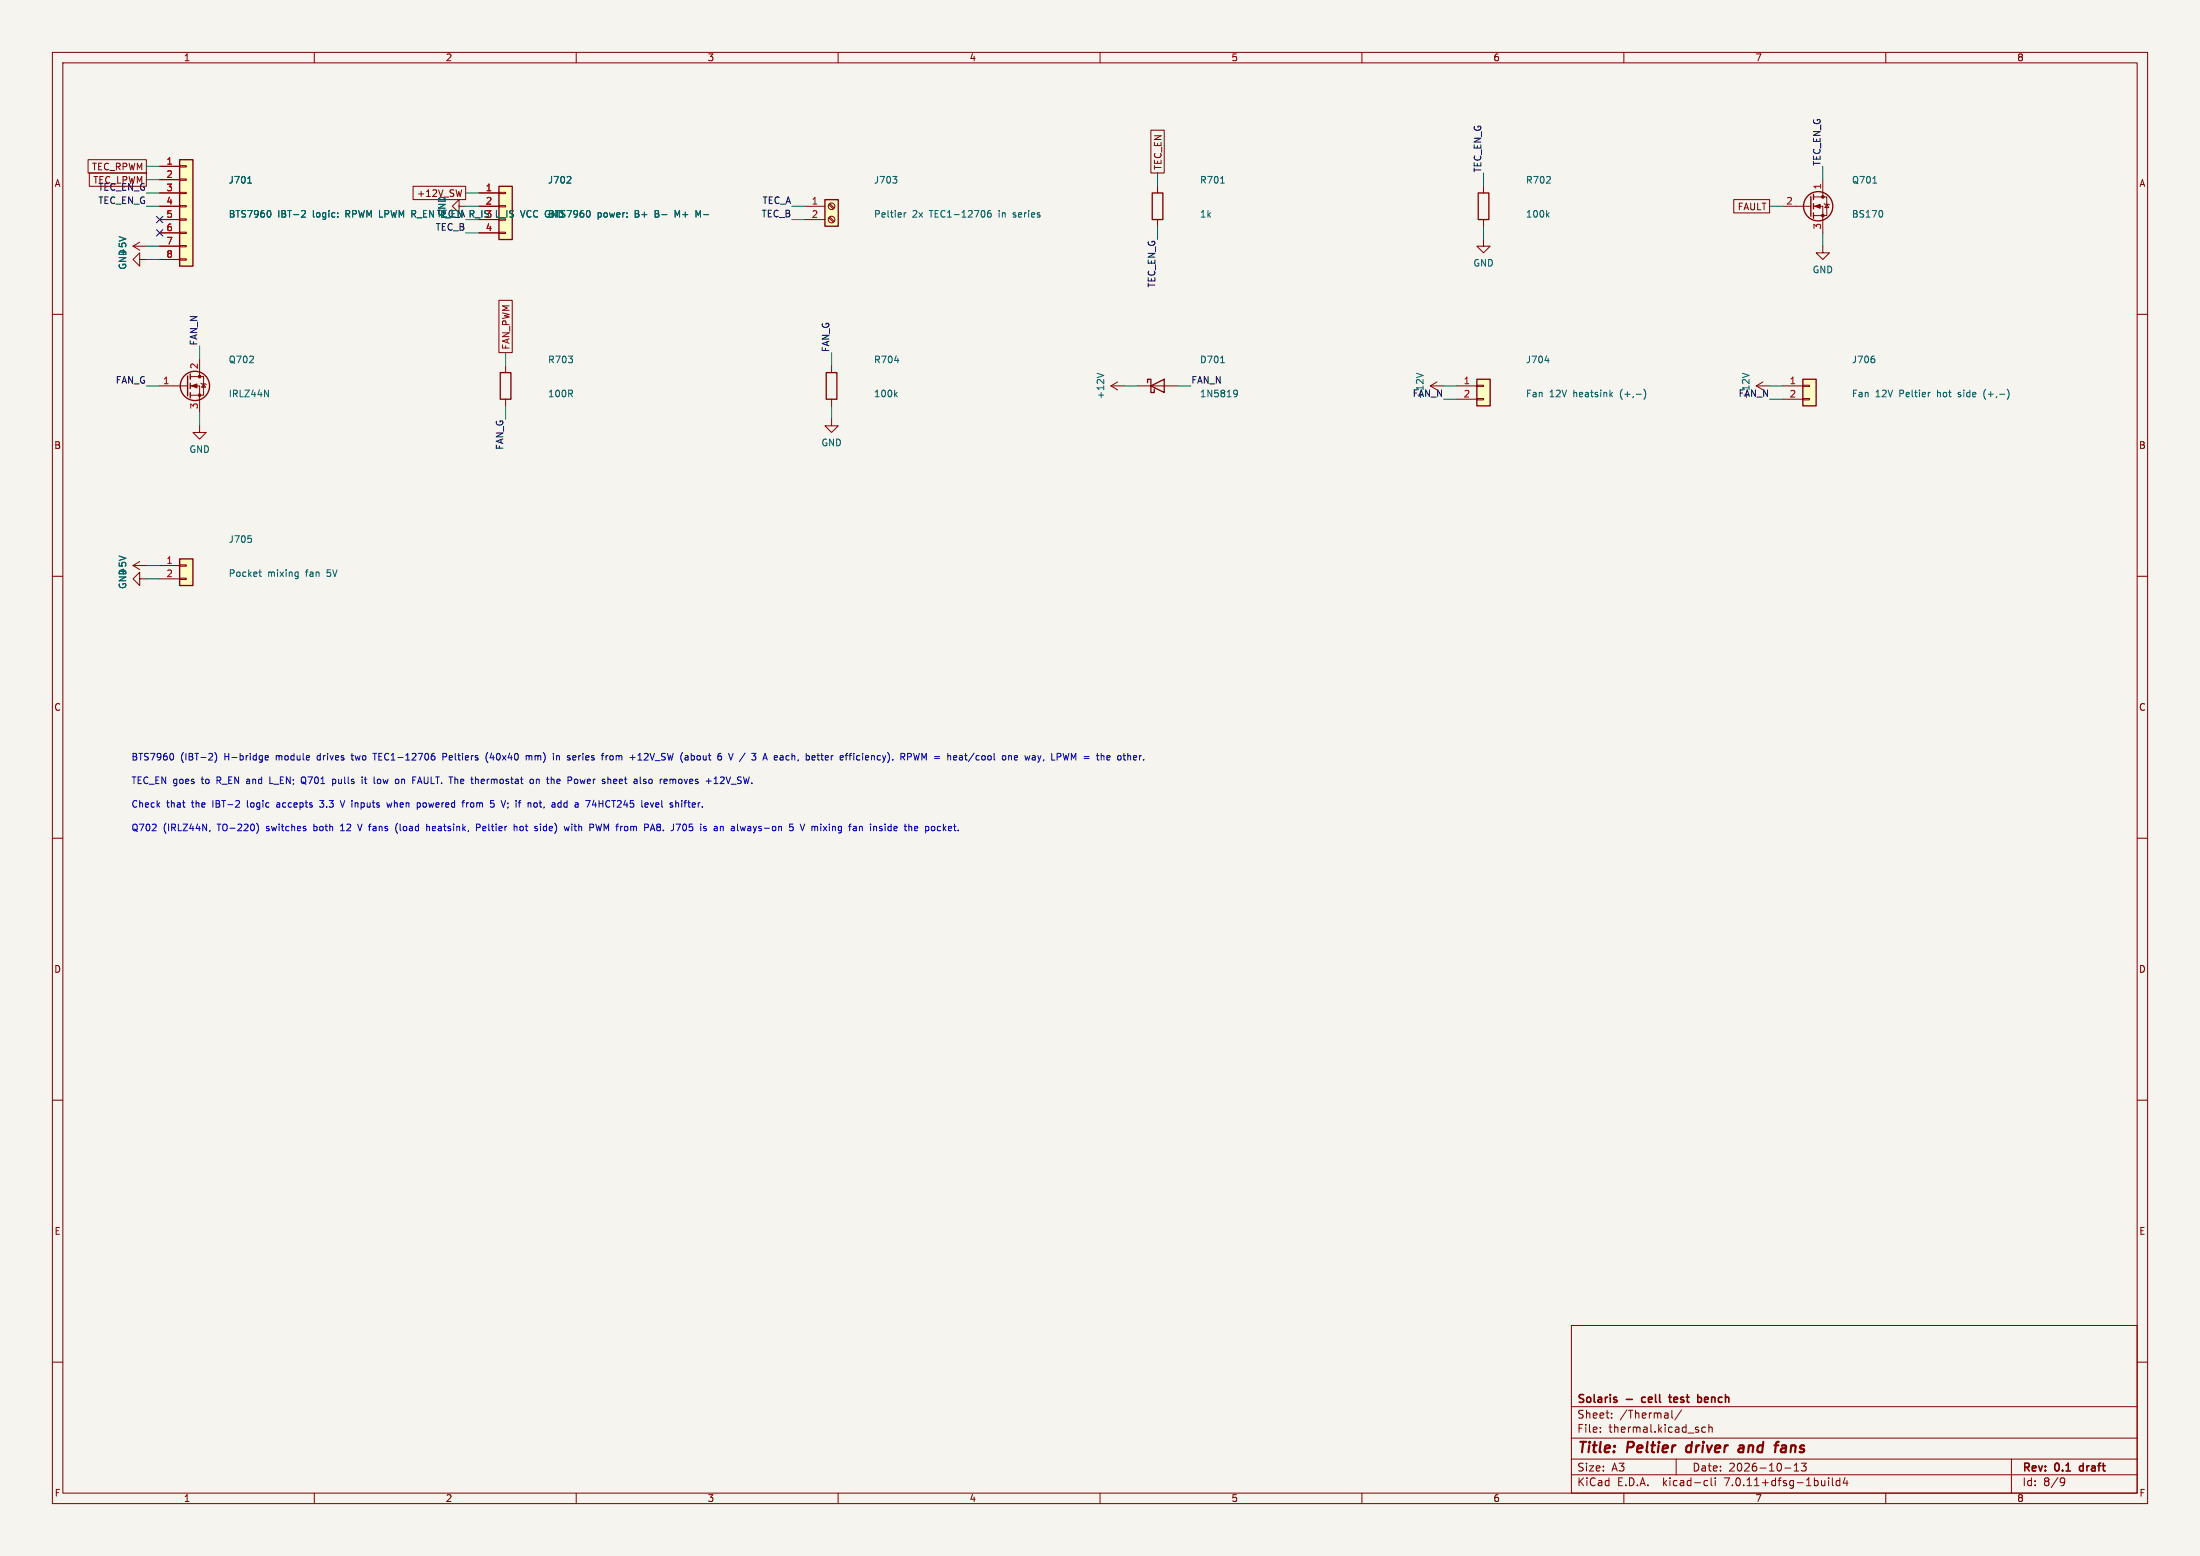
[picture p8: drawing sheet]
<svg xmlns="http://www.w3.org/2000/svg" width="420mm" height="297mm" viewBox="0 0 420 297" stroke-linecap="round" stroke-linejoin="round" font-family="sans-serif">
<path d="M0 0h420v297h-420z" fill="#f5f4ef" stroke="#f5f4ef" stroke-width=".19"/>
<g fill="none" stroke="#840000" stroke-width=".19">
<path d="M10 10h400v277h-400zM12 12h396v273h-396zM60 10v2M110 10v2M160 10v2M210 10v2M260 10v2M310 10v2M360 10v2M16.8 30.5h11.1v2.5h-11.1zM17.1 33h10.8v2.6h-10.8zM30.5 36.8h3.8"/>
<path d="M30.5 39.4h3.8M30.5 31.8h3.8M30.5 34.3h3.8M34.3 39.2h1.3v.3h-1.3zM34.3 36.7h1.3v.3h-1.3zM34.3 34.2h1.3v.2h-1.3zM34.3 31.6h1.3v.3h-1.3zM78.9 35.6h10v2.5h-10zM87.6 39.4v-1.3l-1.2 1.3 1.2 1.2v-1.2h1.3M88.1 36.2l-.3 1.3M91.4 36.8h3.8M91.4 39.4h3.8"/>
<path d="M95.2 39.2h1.3v.3h-1.3zM95.2 36.7h1.3v.3h-1.3zM153.7 39.4h3.8M158.2 39l.9 .9M158.4 38.9l.9 .8M219.7 24.9h2.6v8.1h-2.6zM221 35.6v1.2M283.2 35.6v1.2M331 38.1h6.8v2.5h-6.8zM340.4 39.4h5.3M346.2 39.4h1.8v5.1M346.2 37.6h2.5v3.5h-2.5"/>
<path d="M348 34.3v3.3M348.2 38.9l1 .2M348.7 39l.4 .6h-.7zM10 60h2M25.4 47l1.3 .8M25.4 47h2.5M26.7 49.5v-1.2l-1.3 1.2 1.3 1.3v-1.3h1.2M26.7 46.2l-1.3 .8M30.5 41.9h3.8M30.5 44.5h3.8M30.5 47h3.8M30.5 49.5h3.8"/>
<path d="M34.3 49.4h1.3v.3h-1.3zM34.3 46.9h1.3v.2h-1.3zM34.3 44.3h1.3v.3h-1.3zM34.3 41.8h1.3v.2h-1.3zM91.4 41.9h3.8M91.4 44.5h3.8M95.2 57.3h2.6v10h-2.6zM95.2 44.3h1.3v.3h-1.3zM95.2 41.8h1.3v.2h-1.3zM153.7 41.9h3.8M158.2 41.6l.9 .8M158.4 41.4l.9 .8"/>
<path d="M221 41.9v1.3M283.2 45.7v1.3h1.3l-1.3 1.3-1.3-1.3h1.3M283.2 41.9v1.3M348 47v1.3h1.2l-1.2 1.2-1.3-1.2h1.3M408 60h2M30.5 73.7h5.3M36.3 73.7h1.8v5M36.3 71.9h2.6v3.5h-2.6M38.1 68.6v3.3M38.4 73.2l1 .2M38.9 73.3l.3 .6h-.7zM96.5 69.9v1.2"/>
<path d="M96.5 76.2v1.3M158.7 69.9v1.2M158.7 76.2v1.3M212.1 73.7h2.5M212.1 73.7l1.3 .7M213.4 72.9l-1.3 .8M217.2 73.7h7.6M273 73.7h2.6M273 73.7l1.3 .7M274.3 72.9l-1.3 .8M278.1 73.7h3.8M278.1 76.2h3.8"/>
<path d="M281.9 76.1h1.3v.2h-1.3zM281.9 73.5h1.3v.3h-1.3zM335.3 73.7h2.5M335.3 73.7l1.2 .7M336.5 72.9l-1.2 .8M340.4 73.7h3.8M340.4 76.2h3.8M344.2 76.1h1.2v.2h-1.2zM344.2 73.5h1.2v.3h-1.2zM38.1 81.3v1.3h1.3l-1.3 1.2-1.3-1.2h1.3M158.7 80v1.3h1.3l-1.3 1.3-1.2-1.3h1.2M10 110h2"/>
<path d="M25.4 108h2.5M25.4 108l1.3 .7M26.7 110.5v-1.3l-1.3 1.3 1.3 1.3v-1.3h1.2M26.7 107.2l-1.3 .8M30.5 108h3.8M30.5 110.5h3.8M34.3 110.4h1.3v.2h-1.3zM34.3 107.8h1.3v.3h-1.3zM408 110h2M10 160h2M408 160h2M10 210h2"/>
<path d="M408 210h2M10 260h2M300 253h108v32h-108zM408 260h2M300 278.5h108M300 274.5h108M300 268.5h108M305.5 273.2v.2M305.5 272.5v.1M307.7 270.5v.2M307.7 269.8v.1M319.2 269.2v1.3l.2 .2"/>
<path d="M320 278.5v3M321 269.1l-1.3 1.9M325.6 272.5l-.4-.1-.3 .3 .1 .6h.6M326.2 272.5l.2-.1 .4 .1 .1 .9M326.2 271.9v1.5M342.5 279.7l.4-.4v1.5M343.9 279.3h.9l-.5 .6 .4 .1v.6l-.2 .2-.6-.2M384 278.5v6.5M60 285v2M110 285v2M160 285v2M210 285v2"/>
<path d="M260 285v2M300 281.5h108M310 285v2M325.6 282.6l.4 .1M326 283.5l-.4 .1M326.7 282.1v1.3l.2 .2M327.4 282.1v.1M327.4 282.6v1M340.7 280.2h1.2M342.5 280.8h.9M349.1 282.1v.1M349.1 282.6v1"/>
<path d="M349.8 282.1v1.3l.2 .2M351.2 282.7l-.4-.1-.3 .3 .2 .6h.5M351.2 282.1v1.5M352.2 282l-.3 1.1h.9M352.6 282.6v1M360 285v2M393.6 282.1l.5 .1a.99 .99 0 0 1-.4 1.4h-.3M394.2 282.7l-.3 .3h-.3"/>
<circle cx="158.7" cy="39.4" r=".63"/>
<circle cx="158.7" cy="41.9" r=".63"/>
</g>
<path d="M308.5 267.2l.2 .2-.2 .3M308.5 266.7l.1 .1M313.5 266.8v.7M318.5 266.7h.6M318.8 266.2v1.3l.3 .2M324.3 266.7l.4 .1 .1 .2v.5l-.5 .2M397 279.9v.7" fill="none" stroke="#840000" stroke-width=".3"/>
<path d="M322 276.1l-.1 .7 .3 .4M332.1 276h.7M332.9 276.3l-.7 .1a.4 .4 0 0 0-.3 .4 .4 .4 0 0 0 .2 .4l.7-.1M340.7 275.9l-.5 .1M340.8 276.4h-.5a.4 .4 0 0 0-.3 .4 .4 .4 0 0 0 .2 .4h.5" fill="none" stroke="#840000" stroke-width=".4"/>
<g fill="#ffffc2" stroke="#ffffc2" stroke-width=".19">
<path d="M95.2 35.6h2.6v10.1h-2.6z"/>
<path d="M157.5 38.1h2.5v5.1h-2.5z"/>
<path d="M34.3 106.7h2.5v5.1h-2.5z"/>
<path d="M344.2 72.4h2.5v5.1h-2.5z"/>
<path d="M281.9 72.4h2.6v5.1h-2.6z"/>
<path d="M34.3 30.5h2.5v20.3h-2.5z"/>
</g>
<g fill="none" stroke="#840000" stroke-width=".25">
<path d="M34.3 30.5h2.5v20.3h-2.5zM95.2 35.6h2.6v10.1h-2.6zM157.5 38.1h2.5v5.1h-2.5zM220 36.8h2v5.1h-2zM282.2 36.8h2v5.1h-2zM345.7 37.5v3.8M346.2 37.1v1M346.2 38.9v1M346.2 40.6v1.1M35.8 71.8v3.8M36.3 71.4v1M36.3 73.2v1"/>
<path d="M36.3 74.9v1M95.5 71.1h2v5.1h-2zM157.7 71.1h2.1v5.1h-2.1zM219.1 73v-.6h.6v2.5h.6v-.6M219.7 73.7l2.5-1.3v2.5zM281.9 72.4h2.6v5.1h-2.6zM344.2 72.4h2.5v5.1h-2.5zM34.3 106.7h2.5v5.1h-2.5z"/>
<circle cx="347.1" cy="39.4" r="2.79"/>
<circle cx="37.2" cy="73.7" r="2.79"/>
</g>
<g fill="none" stroke="#006464" stroke-width=".19">
<path d="M47.3 35h.7M108.9 33.7l.1 .2-.1 .3-.7 .8h.8M170.4 33.7h.8l-.4 .5M171.1 34.2l.1 .2-.1 .5M233 35h.7M295.2 35h.8M295.9 33.8v.4M357.5 35h.8M22.7 45.2l1.3 .4M51.4 40.2a.79 .79 0 0 1 0 1.3M57.8 40.2h.4l.1 .3-.8 1h.8M64.5 41.3v.2"/>
<path d="M64.5 40.7v.1M94.8 41.5h.6M95.5 41.6h1M100.2 40.2l-.4 1.3M112.4 40.2a.79 .79 0 0 1 0 1.3M133.3 41.1l-.4-.9v1.3M172.6 40.6v.9M173 40.6l-.4 .2M189.1 40.2h-.3a.85 .85 0 0 0 0 1.3l.4-.2v-.4l-.2-.2h-.2l-.3 .2M295.4 41l.3 .5M295.7 40.6l-.4 .5M359.3 40.3l.1 .4-.1 .6"/>
<path d="M50.5 74.5l.7 1.2v-1.2M170.8 68.8h.8M170.9 75.3l.4 .4M171.3 74.9l-.5 .5M209.4 71.2l1.3 .5M233 69.2h.7M235.6 74.5h.4l.2 .2a.84 .84 0 0 1-.3 1h-.3M236.2 75l-.2 .3-.4-.1M270.4 71.2l1.3 .5M294.9 68.8h.8M307.5 75.3l.3 .4M307.8 74.9l-.5 .5"/>
<path d="M313.8 74.3a1.46 1.46 0 0 1 0 1.9M332.6 71.2l1.3 .5M357.8 68.5l.1 .2-.1 .5M368.5 74.9l-.3 .1M378.8 74.7l-.1 .4 .1 .8M383.2 74.3a1.46 1.46 0 0 1 0 1.9M22.7 106.1l1.3 .5M47.4 102.3h.6M47.9 102.8l.1 .2-.1 .5M49.4 109.2h.5M49.6 108.8v1l.3 .2M56.6 109.2h.3"/>
<path d="M56.9 110h-.3M56.9 109.2v1l-.2 .3"/>
</g>
<g fill="#840000" stroke="#840000" stroke-width=".19">
<path d="M346.5 39.4l1-.4v.8z"/>
<path d="M36.6 73.7l1-.4v.7z"/>
<circle cx="348" cy="41.1" r=".25"/>
<circle cx="348" cy="37.6" r=".25"/>
<circle cx="38.1" cy="75.4" r=".25"/>
<circle cx="38.1" cy="71.9" r=".25"/>
</g>
<g fill="none" stroke="#0000c2" stroke-width=".19">
<path d="M32.8 143.8a.79 .79 0 0 1 0 1.3M40.1 158.5l-.1 .3M40.3 143.8l.3 .2-.1 .3-.7 .8h.8M41 143.6a1.46 1.46 0 0 1 0 2M44.9 154.1h.8M45.7 152.9v.4M49 157.1a1.46 1.46 0 0 1 0 2M50.6 144.6l.6-.1v-.2l-.4-.1-.2 .2 .1 .6h.5M51.5 148.3v1.3h.6M53 153.2l-.1 .1M53 153.6l-.2 .2 .2 .3M57.5 149.1a.43 .43 0 0 0 .6 .5"/>
<path d="M57.8 149.3h.1M58.1 148.3a.43 .43 0 0 0-.6 .4M61 154l.6 .1M61 152.8h.8l-.4 .5h.2M63.5 148.7v1.3M63.5 148.8l.4-.1 .1 .1M64 149.5l-.1 .1-.4-.1M65 152.8l.4 1.3 .4-1.3M65 158.6h.7M65.3 157.5l-.3 .2M67 144.2h.5M67.2 143.8l.1 1.2"/>
<path d="M68.3 157.3l.4 1.3M69.1 148.3v.1M69.1 148.7v.9M69.5 148.7h.5M69.7 148.3v1.1l.2 .2M71.2 143.8h.7M71.5 143.8v1.3M72.5 148.7l-.4 .1-.1 .2 .1 .5 .4 .1M73.8 153.2l.3 .9 .2-.6 .3 .6 .2-.9M75.9 157.1a1.46 1.46 0 0 0 0 2M76.1 148.8v.7M79.4 148.3h-.6v1.3"/>
<path d="M79.7 149.6l.4-1.3 .5 1.3M79.8 149.2h.6M80 153.2l.3 .3v.3l-.3 .3M80.8 153.3v.7M81.5 157.3v1.3M81.5 157.8l.1-.1 .3 .1 .1 .8M82.6 144.3h.2l.2 .2v.5l-.4 .1M82.7 143.8h.2M85.2 143.9l-.7-.1v1.3M85.2 144.4l-.7 .1M88.2 153.2h.5M88.5 152.8h.2"/>
<path d="M89.1 153.2v.9M89.4 153.2l-.3 .3M91 158l.6-.1 .1-.2-.1-.3-.6-.1v1.3M93.1 143.6a1.46 1.46 0 0 0 0 2M93.7 152.8h.6M94.2 153.3l.1 .2-.1 .5M98.2 157.8h.4l.1 .8M99.5 157.7l-.3 .3v.3l.3 .3M100.5 144.3l.3-.1 .2 .2M100.5 144.2v.9M101 144.4v.7M101.2 149l.2-.3 .3 .1 .1 .2-.1 .5-.3 .1-.2-.3"/>
<path d="M101.5 144.3l-.3-.1-.2 .2M102.3 153.2l.3 .3v.3l-.3 .3M102.4 148.8l.2-.1 .3 .1v.8M102.4 148.7v.9M102.9 153.2h.5M103.2 157.3v.1M103.2 157.7v.9M104.5 148.3v1.1M105.2 148.3v1.3M106.3 144.3l.3-.1 .2 .2M106.3 144.2v.9M106.7 148.7l-.4 .2 .1 .6 .3 .1"/>
<path d="M106.7 153.2l.4 .1M106.9 149l-.6 .1M107.1 154l-.4 .1M107.1 152.8v1.3M107.7 153.3v.7M108.7 157.7l-.3 .9M109.2 157.3v.1M109.2 157.7v.9M109.8 144.2l-.5 .2 .1 .6 .4 .1M109.9 144.5l-.6 .1M110.1 148.7l.2 .3v.3l-.2 .3M110.7 148.7l.3 .9"/>
<path d="M111.8 152.8h.9l-.6 1.3M113.4 152.7l-.3 .9M113.8 157.3l.3 1.3 .2-.9 .2 .9 .3-1.3M114.4 152.8v1.3M114.4 153.4h.7M115.7 144.2v.9M116.1 144.2l-.4 .3M117.6 148.7l-.5 .2 .1 .6 .4 .1M117.7 149l-.6 .1M120.3 144.6h1M121.8 145.1h.7M122 144l-.2 .2"/>
<path d="M122.9 149.1l.5 .2-.1 .2-.4 .1M122.9 148.8h.4M124.2 153.2l.3 .9 .3-.9M124.2 158.6l.4-1.3 .4 1.3M124.3 158.2h.6M125.5 157.4l-.1 .1 .1 .3M125.5 157.9l-.1 .2 .1 .4M125.6 153.2l-.4 .2v.6l.4 .1M125.8 153.5l-.6 .1M128.1 148.7l.4 .2M128.5 148.9l.1-.2 .3 .1 .1 .8M128.5 148.9v.7"/>
<path d="M130.1 152.8v.1M130.1 153.2v.9M130.6 153.2h.5M130.8 157.3a.68 .68 0 0 0-.5 .6 .68 .68 0 0 0 .5 .7M130.9 144.2l.5 .2v.7M131.1 152.8l-.3 .2v1.1M131.4 145l-.5 .1M131.4 144.5l-.5 .1M136.3 149.6h.7M136.6 148.5l.1-.2v1.3M136.7 157.7l-.3 .1M136.8 158.1h-.3l-.2 .2 .1 .2 .4 .1"/>
<path d="M138 148.3l-.5 .1M138.2 148.8l-.7 .8h.7M139.1 143.8l.4 1.3M140.8 157.3v1.1M142.2 143.7l-1 1.7M142.8 158.1v.4M145.6 145.1l.5-1.3 .4 1.3M145.7 144.7h.7M152.8 157.3l.4 1.3 .4-1.3M156 144.2h.5M156.2 145l.3 .1M156.7 144.2h.5"/>
<path d="M156.9 143.8v1.1l.3 .2M163 143.8v.1M163 144.2v.9M164 144.2l-.4 .1-.1 .2 .1 .5 .4 .1M169.6 158.5l.2 .1 .3-.1M170.1 157.8l-.3-.1-.2 .1M170.1 157.3v1.3M173.3 143.8h.4l.3 .2-.1 .4-.6 .1M174.4 143.8l.3 1.3 .3-.9 .2 .9 .3-1.3M176.7 158.5l.4 .1M176.7 157.7v1.3M177.1 157.7l-.4 .1"/>
<path d="M181.5 157.7l-.4 .2v.6l.4 .1M181.7 158l-.6 .1M184.2 144.2h.4M184.4 145l.2 .1M186 143.7l-1.1 1.7M193.6 144.6l.7-.1-.1-.2-.4-.1-.2 .2 .1 .6h.5M195.6 144.2l.3 .9M200.8 143.8v1.3M202.5 143.9l-.7-.1v1.3M203 143.8l.3 1.3M204 143.8l-.3 1.3M204.5 145.1v-1.3l.5 .9 .4-.9v1.3"/>
<path d="M214 144.3v.7M214.4 144.2h.5M214.6 143.8v1.2M218.3 145v.1"/>
</g>
<g fill="none" stroke="#009600" stroke-width=".19">
<path d="M27.9 36.8h2.6M27.9 39.4h2.6M27.9 31.8h2.6M27.9 34.3h2.6M88.9 36.8h2.5M88.9 39.4h2.5M151.1 39.4h2.6M221 33v2.6M283.2 33v2.6M337.8 39.4h2.6M348 31.8v2.5M27.9 47h2.6"/>
<path d="M27.9 49.5h2.6M88.9 44.5h2.5M151.1 41.9h2.6M221 43.2v2.5M283.2 43.2v2.5M348 44.5v2.5M27.9 73.7h2.6M38.1 66v2.6M38.1 78.7v2.6M96.5 67.3v2.6M96.5 77.5v2.5M158.7 67.3v2.6"/>
<path d="M158.7 77.5v2.5M214.6 73.7h2.6M224.8 73.7h2.5M275.6 73.7h2.5M275.6 76.2h2.5M337.8 73.7h2.6M337.8 76.2h2.6M27.9 108h2.6M27.9 110.5h2.6"/>
</g>
<path d="M29.9 43.8l1.2 1.3M29.9 41.3l1.2 1.2M31.1 43.8l-1.2 1.3M31.1 41.3l-1.2 1.2" fill="none" stroke="#000084" stroke-width=".19"/>
<g font-size="2.8" fill="#840000">
<text x="301" y="277.9">Title:</text>
<text x="310.6" y="277.9">Peltier</text>
<text x="322.8" y="277.9">driver</text>
<text x="333.6" y="277.9">and</text>
<text x="341.3" y="277.9">fans</text>
</g>
<g font-size="2.1" fill="#840000">
<text x="301" y="268.2">Solaris</text>
<text x="310.5" y="268.2">-</text>
<text x="314.1" y="268.2">cell</text>
<text x="320" y="268.2">test</text>
<text x="326" y="268.2">bench</text>
<text x="301" y="273.7">File:</text>
<text x="301" y="271">Sheet:</text>
<text x="307.1" y="273.7">thermal.kicad_sch</text>
<text x="309.2" y="271">/Thermal/</text>
<text x="301" y="281.1">Size:</text>
<text x="307.6" y="281.1">A3</text>
<text x="323" y="281.1">Date:</text>
<text x="330" y="281.1">2026-10-13</text>
<text x="386" y="281.3">Rev:</text>
<text x="392.4" y="281.3">0.1</text>
<text x="397.7" y="281.3">draft</text>
<text x="301" y="283.9">KiCad</text>
<text x="308.7" y="283.9">E.D.A.</text>
<text x="317.6" y="283.9">kicad-cli</text>
<text x="329.5" y="283.9">7.0.11+dfsg-1build4</text>
<text x="386" y="283.9">Id:</text>
<text x="390.1" y="283.9">8/9</text>
</g>
<g font-size="1.8" fill="#840000">
<text x="35" y="11.9">1</text>
<text x="85" y="11.9">2</text>
<text x="135" y="11.9">3</text>
<text x="185" y="11.9">4</text>
<text x="235" y="11.9">5</text>
<text x="285" y="11.9">6</text>
<text x="335" y="11.9">7</text>
<text x="385" y="11.9">8</text>
<text x="10.3" y="35.9">A</text>
<text x="17.5" y="32.7">TEC_RPWM</text>
<text x="17.7" y="35.2">TEC_LPWM</text>
<text x="221.9" y="32.5" transform="rotate(-90 221.9 32.5)">TEC_EN</text>
<text x="408.3" y="35.9">A</text>
<text x="79.5" y="37.8">+12V_SW</text>
<text x="331.6" y="40.3">FAULT</text>
<text x="97.5" y="66.8" transform="rotate(-90 97.5 66.8)">FAN_PWM</text>
<text x="10.3" y="85.9">B</text>
<text x="408.2" y="85.9">B</text>
<text x="10.3" y="135.9">C</text>
<text x="408.2" y="135.9">C</text>
<text x="10.3" y="185.9">D</text>
<text x="408.2" y="185.9">D</text>
<text x="10.3" y="235.9">E</text>
<text x="408.3" y="235.9">E</text>
<text x="10.3" y="285.9">F</text>
<text x="35" y="286.9">1</text>
<text x="85" y="286.9">2</text>
<text x="135" y="286.9">3</text>
<text x="185" y="286.9">4</text>
<text x="235" y="286.9">5</text>
<text x="285" y="286.9">6</text>
<text x="335" y="286.9">7</text>
<text x="385" y="286.9">8</text>
<text x="408.3" y="285.9">F</text>
</g>
<g font-size="1.8" fill="#a90000">
<text x="31.7" y="31.5">1</text>
<text x="31.7" y="34">2</text>
<text x="31.7" y="36.6">3</text>
<text x="31.7" y="39.1">4</text>
<text x="31.7" y="41.7">5</text>
<text x="92.6" y="36.6">1</text>
<text x="92.6" y="39.1">2</text>
<text x="92.6" y="41.7">3</text>
<text x="154.9" y="39.1">1</text>
<text x="154.9" y="41.7">2</text>
<text x="340.9" y="39.1">2</text>
<text x="347.7" y="36.3" transform="rotate(-90 347.7 36.3)">1</text>
<text x="31.7" y="44.2">6</text>
<text x="31.7" y="46.7">7</text>
<text x="92.6" y="44.2">4</text>
<text x="347.7" y="43.9" transform="rotate(-90 347.7 43.9)">3</text>
<text x="31.7" y="49.3">8</text>
<text x="37.8" y="70.6" transform="rotate(-90 37.8 70.6)">2</text>
<text x="31" y="73.4">1</text>
<text x="279.3" y="73.4">1</text>
<text x="279.3" y="75.9">2</text>
<text x="341.6" y="73.4">1</text>
<text x="341.6" y="75.9">2</text>
<text x="37.8" y="78.2" transform="rotate(-90 37.8 78.2)">3</text>
<text x="31.7" y="107.7">1</text>
<text x="31.7" y="110.2">2</text>
</g>
<g font-size="1.8" fill="#006464">
<text x="43.6" y="35.2">J701</text>
<text x="104.5" y="35.2">J702</text>
<text x="166.8" y="35.2">J703</text>
<text x="229" y="35.2">R701</text>
<text x="291.2" y="35.2">R702</text>
<text x="353.4" y="35.2">Q701</text>
<text x="43.6" y="41.7">BTS7960</text>
<text x="53" y="41.7">IBT-2</text>
<text x="59.8" y="41.7">logic:</text>
<text x="66.3" y="41.7">RPWM LPWM R_ENTEC_A</text>
<text x="85.1" y="41.7">L_EN R_IS</text>
<text x="85.3" y="41.4" transform="rotate(-90 85.3 41.4)">GND</text>
<text x="96" y="41.7">L_IS</text>
<text x="101" y="41.7">VCCBTS7960</text>
<text x="105.8" y="41.7">GND</text>
<text x="114" y="41.7">power:</text>
<text x="121.3" y="41.7">B+</text>
<text x="125.3" y="41.7">B-</text>
<text x="129.3" y="41.7">M+</text>
<text x="133.5" y="41.7">M-</text>
<text x="166.8" y="41.7">Peltier</text>
<text x="174.2" y="41.7">2x</text>
<text x="177.6" y="41.7">TEC1-12706</text>
<text x="191" y="41.7">in</text>
<text x="193.9" y="41.7">series</text>
<text x="229" y="41.7">1k</text>
<text x="291.2" y="41.7">100k</text>
<text x="353.4" y="41.7">BS170</text>
<text x="24.3" y="51.6" transform="rotate(-90 24.3 51.6)">GND</text>
<text x="24.3" y="49" transform="rotate(-90 24.3 49)">+5V</text>
<text x="281.2" y="51.1">GND</text>
<text x="345.9" y="52.4">GND</text>
<text x="43.6" y="69.5">Q702</text>
<text x="104.5" y="69.5">R703</text>
<text x="166.8" y="69.5">R704</text>
<text x="229" y="69.5">D701</text>
<text x="291.2" y="69.5">J704</text>
<text x="353.4" y="69.5">J706</text>
<text x="43.6" y="76">IRLZ44N</text>
<text x="104.5" y="76">100R</text>
<text x="166.8" y="76">100k</text>
<text x="211" y="76.3" transform="rotate(-90 211 76.3)">+12V</text>
<text x="229" y="76">1N5819</text>
<text x="291.2" y="76">Fan</text>
<text x="295.8" y="76">12V</text>
<text x="300.5" y="76">heatsink</text>
<text x="309.5" y="76">(+,-)</text>
<text x="353.4" y="76">Fan</text>
<text x="358" y="76">12V</text>
<text x="362.7" y="76">Peltier</text>
<text x="370.1" y="76">hot</text>
<text x="374.3" y="76">side</text>
<text x="379.3" y="76">(+,-)</text>
<text x="36.1" y="86.6">GND</text>
<text x="156.7" y="85.4">GND</text>
<text x="43.6" y="103.8">J705</text>
<text x="24.3" y="112.5" transform="rotate(-90 24.3 112.5)">GND</text>
<text x="24.3" y="110" transform="rotate(-90 24.3 110)">+5V</text>
<text x="43.6" y="110.3">Pocket</text>
<text x="51.1" y="110.3">mixing</text>
<text x="58.5" y="110.3">fan</text>
<text x="62.7" y="110.3">5V</text>
</g>
<g font-size="1.8" fill="#0f0f0f">
<text x="282.9" y="33" transform="rotate(-90 282.9 33)">TEC_EN_G</text>
<text x="347.6" y="31.8" transform="rotate(-90 347.6 31.8)">TEC_EN_G</text>
<text x="18.7" y="39">TEC_EN_G</text>
<text x="18.7" y="36.5">TEC_EN_G</text>
<text x="145.3" y="41.6">TEC_B</text>
<text x="145.5" y="39">TEC_A</text>
<text x="83.1" y="44.1">TEC_B</text>
<text x="220.6" y="55" transform="rotate(-90 220.6 55)">TEC_EN_G</text>
<text x="37.8" y="66" transform="rotate(-90 37.8 66)">FAN_N</text>
<text x="158.4" y="67.3" transform="rotate(-90 158.4 67.3)">FAN_G</text>
<text x="22" y="73.3">FAN_G</text>
<text x="227.3" y="73.3">FAN_N</text>
<text x="269.6" y="75.9">FAN_N</text>
<text x="272" y="76.3" transform="rotate(-90 272 76.3)">+12V</text>
<text x="331.8" y="75.9">FAN_N</text>
<text x="334.2" y="76.3" transform="rotate(-90 334.2 76.3)">+12V</text>
<text x="96.2" y="86" transform="rotate(-90 96.2 86)">FAN_G</text>
</g>
<g font-size="1.8" fill="#0000c2">
<text x="25" y="145.5">BTS7960</text>
<text x="25" y="150">TEC_EN goes</text>
<text x="34.5" y="145.5">(IBT-2)</text>
<text x="38.6" y="150">to</text>
<text x="41.6" y="150">R_EN and</text>
<text x="42.9" y="145.5">H-bridge</text>
<text x="52.1" y="150">L_EN;</text>
<text x="52.9" y="145.5">module</text>
<text x="58.4" y="150">Q701</text>
<text x="61" y="145.5">drives</text>
<text x="64.5" y="150">pulls</text>
<text x="67.8" y="145.5">two</text>
<text x="70.3" y="150">it</text>
<text x="72.2" y="145.5">TEC1-12706</text>
<text x="72.9" y="150">low</text>
<text x="77.2" y="150">on</text>
<text x="80.6" y="150">FAULT. The</text>
<text x="85.6" y="145.5">Peltiers</text>
<text x="92.3" y="150">thermostat</text>
<text x="94" y="145.5">(40x40</text>
<text x="101.9" y="145.5">mm)</text>
<text x="103.7" y="150">on</text>
<text x="107.1" y="150">the</text>
<text x="107.3" y="145.5">in</text>
<text x="110.2" y="145.5">series</text>
<text x="111.3" y="150">Power</text>
<text x="117" y="145.5">from</text>
<text x="118.1" y="150">sheet</text>
<text x="122.5" y="145.5">+12V_SW</text>
<text x="124.3" y="150">also</text>
<text x="129.5" y="150">removes</text>
<text x="132.4" y="145.5">(about</text>
<text x="138.5" y="150">+12V_SW.</text>
<text x="139.7" y="145.5">6</text>
<text x="142.1" y="145.5">V /</text>
<text x="146.9" y="145.5">3</text>
<text x="149.3" y="145.5">A each,</text>
<text x="157.8" y="145.5">better</text>
<text x="164.5" y="145.5">efficiency).</text>
<text x="176.3" y="145.5">RPWM =</text>
<text x="185.6" y="145.5">heat/cool</text>
<text x="196.3" y="145.5">one</text>
<text x="200.8" y="145.5">way,</text>
<text x="206.1" y="145.5">LPWM =</text>
<text x="215.2" y="145.5">the</text>
<text x="25" y="154.5">Check</text>
<text x="31.8" y="154.5">that</text>
<text x="36.7" y="154.5">the</text>
<text x="40.8" y="154.5">IBT-2</text>
<text x="47.6" y="154.5">logic</text>
<text x="53.5" y="154.5">accepts</text>
<text x="62" y="154.5">3.3</text>
<text x="66.2" y="154.5">V inputs</text>
<text x="75.4" y="154.5">when</text>
<text x="81.3" y="154.5">powered</text>
<text x="90.2" y="154.5">from</text>
<text x="95.7" y="154.5">5</text>
<text x="98.1" y="154.5">V; if</text>
<text x="103.5" y="154.5">not,</text>
<text x="108.3" y="154.5">add</text>
<text x="112.9" y="154.5">a</text>
<text x="115.2" y="154.5">74HCT245</text>
<text x="126" y="154.5">level</text>
<text x="131.6" y="154.5">shifter.</text>
<text x="25" y="159">Q702</text>
<text x="31.1" y="159">(IRLZ44N,</text>
<text x="41.6" y="159">TO-220)</text>
<text x="51.1" y="159">switches</text>
<text x="60.3" y="159">both</text>
<text x="65.7" y="159">12</text>
<text x="69.3" y="159">V fans</text>
<text x="76.8" y="159">(load</text>
<text x="82.9" y="159">heatsink,</text>
<text x="92.6" y="159">Peltier</text>
<text x="100" y="159">hot</text>
<text x="104.2" y="159">side)</text>
<text x="110.1" y="159">with</text>
<text x="115.1" y="159">PWM from</text>
<text x="125.9" y="159">PA8.</text>
<text x="131.3" y="159">J705</text>
<text x="137" y="159">is</text>
<text x="139.8" y="159">an</text>
<text x="143.3" y="159">always-on</text>
<text x="154.6" y="159">5</text>
<text x="157" y="159">V mixing</text>
<text x="166.7" y="159">fan</text>
<text x="170.9" y="159">inside</text>
<text x="177.7" y="159">the</text>
<text x="181.8" y="159">pocket.</text>
</g>
</svg>
